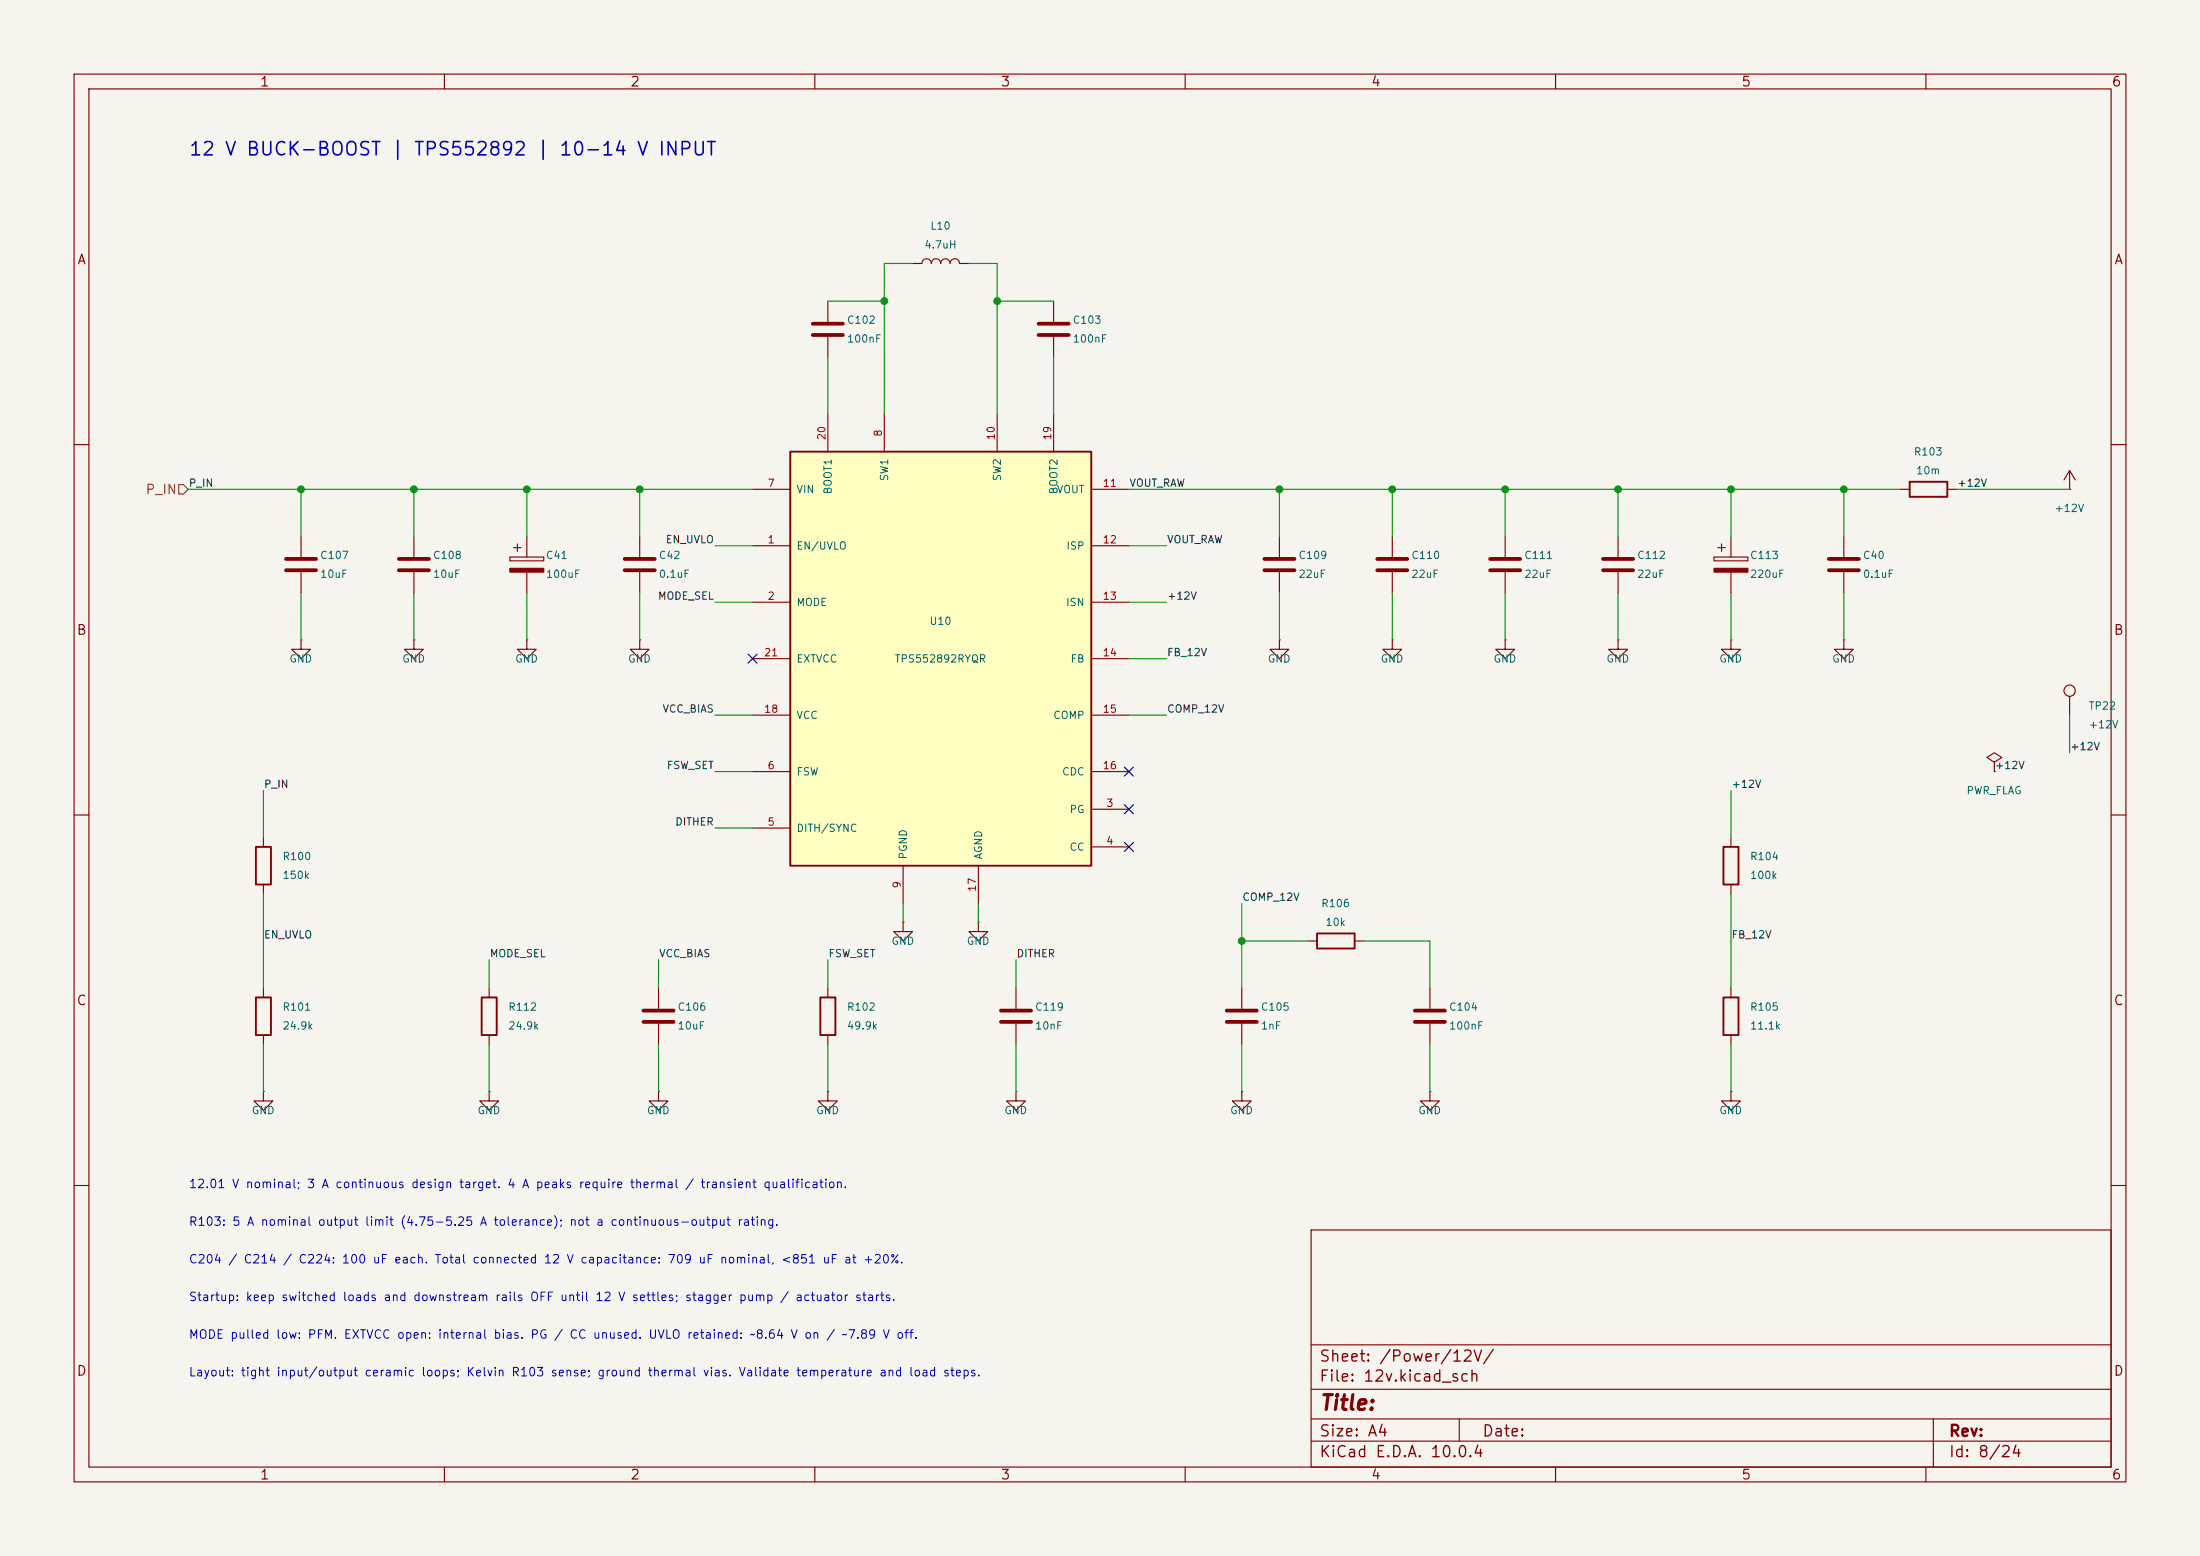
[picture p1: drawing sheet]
<svg xmlns="http://www.w3.org/2000/svg" width="297mm" height="210mm" viewBox="0 0 297 210" stroke-linecap="round" stroke-linejoin="round" font-family="sans-serif">
<path d="M0 0h297v210h-297z" fill="#f5f4ef" stroke="#f5f4ef" stroke-width=".14"/>
<g fill="none" stroke="#840000" stroke-width=".15">
<path d="M10 10h277v190h-277zM12 12h273v186h-273zM60 10v2M110 10v2M160 10v2M210 10v2M260 10v2M142.2 40.6v2.8M142.2 45.5v2.8M10 60h2M40.6 72.4v2.8M40.6 77.2v2.8"/>
<path d="M55.9 72.4v2.8M55.9 77.2v2.8M68.8 75.2h4.6v.5h-4.6zM69.3 73.9h1.1M69.8 73.4v1M71.1 72.4v2.8M71.1 77.2v2.8M86.4 72.4v2.8M86.4 77.2v2.8M188 72.4v2.8M188 77.2v2.8M203.2 72.4v2.8"/>
<path d="M203.2 77.2v2.8M218.4 72.4v2.8M218.4 77.2v2.8M231.4 75.2h4.6v.5h-4.6zM231.9 73.9h1M232.4 73.4v1M233.7 72.4v2.8M233.7 77.2v2.8M248.9 72.4v2.8M248.9 77.2v2.8M256.5 66h1.3M262.9 66h1.3"/>
<path d="M285 60h2M40.6 86.4v1.2h1.3l-1.3 1.3-1.2-1.3h1.2M40.6 86.4h.1M55.9 86.4v1.2h1.2l-1.2 1.3-1.3-1.3h1.3M55.9 86.4h.1M71.1 86.4v1.2h1.3l-1.3 1.3-1.3-1.3h1.3M71.1 86.4h.1M86.4 86.4v1.2h1.2l-1.2 1.3-1.3-1.3h1.3M86.4 86.4h.1M172.7 86.4v1.2h1.3l-1.3 1.3-1.3-1.3h1.3M172.7 86.4h.1M188 86.4v1.2h1.2l-1.2 1.3-1.3-1.3h1.3"/>
<path d="M188 86.4h.1M203.2 86.4v1.2h1.3l-1.3 1.3-1.3-1.3h1.3M203.2 86.4h.1M218.4 86.4v1.2h1.3l-1.3 1.3-1.2-1.3h1.2M218.4 86.4h.1M248.9 86.4v1.2h1.3l-1.3 1.3-1.3-1.3h1.3M248.9 86.4h.1M279.4 94v2.5M10 110h2M285 110h2M35.6 133.4v1.2M35.6 139.7v1.3"/>
<path d="M176.5 127h1.3M182.9 127h1.2M193 133.4v2.7M193 138.2v2.8M233.7 133.4v1.2M233.7 139.7v1.3M35.6 147.3v1.3h1.2l-1.2 1.3-1.3-1.3h1.3M35.6 147.3h.1M193 147.3v1.3h1.3l-1.3 1.3-1.2-1.3h1.2M193 147.3h.1M10 160h2M177 166h108v32h-108z"/>
<path d="M285 160h2M60 198v2M110 198v2M160 198v2M177 194.5h108M177 191.5h108M177 187.5h108M177 181.5h108M197 191.5v3M210 198v2M260 198v2M261 191.5v6.5"/>
<circle cx="279.4" cy="93.2" r=".76"/>
</g>
<g fill="none" stroke="#840000" stroke-width=".51">
<path d="M140.2 43.7h4.1M140.2 45.2h4.1M38.6 75.4h4.1M38.6 77h4.1M53.8 75.4h4.1M53.8 77h4.1M84.3 75.4h4.1M84.3 77h4.1M185.9 75.4h4.1M185.9 77h4.1M201.2 75.4h4M201.2 77h4"/>
<path d="M216.4 75.4h4.1M216.4 77h4.1M246.9 75.4h4.1M246.9 77h4.1M191 136.4h4.1M191 137.9h4.1"/>
</g>
<path d="M257.8 65h5.1v2.1h-5.1zM34.5 134.6h2.1v5.1h-2.1zM177.8 126h5.1v2h-5.1zM232.7 134.6h2v5.1h-2z" fill="none" stroke="#840000" stroke-width=".25"/>
<g fill="#840000" stroke="#840000" stroke-width=".15">
<path d="M68.8 76.7h4.6v.5h-4.6z"/>
<path d="M231.4 76.7h4.6v.5h-4.6z"/>
</g>
<path d="M106.7 61h40.6v55.8h-40.6z" fill="#ffffc2"/>
<path d="M106.7 61h40.6v55.8h-40.6zM34.5 114.3h2.1v5.1h-2.1zM232.7 114.3h2v5.1h-2zM65 134.6h2.1v5.1h-2.1zM110.7 134.6h2.1v5.1h-2.1z" fill="none" stroke="#840000" stroke-width=".25"/>
<g fill="none" stroke="#840000" stroke-width=".15">
<path d="M123.2 35.6h1.3a.64 .64 0 0 1 .6-.7 .64 .64 0 0 1 .6 .7 .64 .64 0 0 1 .7-.7 .64 .64 0 0 1 .6 .7 .64 .64 0 0 1 .6-.7 .64 .64 0 0 1 .7 .7 .64 .64 0 0 1 .6-.7 .64 .64 0 0 1 .6 .7h1.3M111.8 40.6v2.8M111.8 45.5v2.8M111.8 55.9v5.1M119.4 55.9v5.1M134.6 55.9v5.1M142.2 55.9v5.1M101.6 73.7h5.1M101.6 66h5.1M147.3 73.7h5.1M147.3 66h5.1M172.7 72.4v2.8"/>
<path d="M172.7 77.2v2.8M279.4 66h.1M279.4 63.5l-.8 1.3M279.4 63.5l.8 1.3M279.4 63.5v2.5M101.6 81.3h5.1M101.6 88.9h5.1M101.6 96.5h5.1M147.3 81.3h5.1M147.3 88.9h5.1M147.3 96.5h5.1M233.7 86.4v1.2h1.2l-1.2 1.3-1.3-1.3h1.3"/>
<path d="M233.7 86.4h.1M35.6 113v1.3M35.6 119.4v1.3M101.6 111.8h5.1M101.6 104.1h5.1M121.9 116.8v5.1M132.1 116.8v5.1M147.3 109.2h5.1M147.3 114.3h5.1M147.3 104.1h5.1M233.7 113v1.3M233.7 119.4v1.3"/>
<path d="M269.2 102.9l1.1-.7-1.1-.6-1 .6 1 .7v1.2M269.2 104.1h.1M66 133.4v1.2M66 139.7v1.3M88.9 133.4v2.7M88.9 138.2v2.8M111.8 133.4v1.2M111.8 139.7v1.3M121.9 124.5v1.2h1.3l-1.3 1.3-1.3-1.3h1.3M121.9 124.5h.1M132.1 124.5v1.2h1.2l-1.2 1.3-1.3-1.3h1.3M132.1 124.5h.1"/>
<path d="M137.2 133.4v2.7M137.2 138.2v2.8M167.6 133.4v2.7M167.6 138.2v2.8M66 147.3v1.3h1.3l-1.3 1.3-1.2-1.3h1.2M66 147.3h.1M88.9 147.3v1.3h1.3l-1.3 1.3-1.3-1.3h1.3M88.9 147.3h.1M111.8 147.3v1.3h1.2l-1.2 1.3-1.3-1.3h1.3M111.8 147.3h.1M137.2 147.3v1.3h1.2l-1.2 1.3-1.3-1.3h1.3M137.2 147.3h.1"/>
<path d="M167.6 147.3v1.3h1.3l-1.3 1.3-1.2-1.3h1.2M167.6 147.3h.1M233.7 147.3v1.3h1.2l-1.2 1.3-1.3-1.3h1.3M233.7 147.3h.1"/>
</g>
<path d="M109.7 43.7h4.1M109.7 45.2h4.1M170.7 75.4h4.1M170.7 77h4.1M86.9 136.4h4M86.9 137.9h4M135.1 136.4h4.1M135.1 137.9h4.1M165.6 136.4h4.1M165.6 137.9h4.1" fill="none" stroke="#840000" stroke-width=".51"/>
<path d="M24.1 65.4h.7l.6 .6-.6 .7h-.7z" fill="none" stroke="#725600" stroke-width=".15"/>
<g fill="none" stroke="#009600" stroke-width=".15">
<path d="M123.2 35.6h-3.8v20.3M130.8 35.6h3.8v20.3M111.8 40.6h7.6M111.8 48.3v7.6M134.6 40.6h7.6M142.2 48.3v7.6M25.4 66h76.2M40.6 66v6.4M55.9 66v6.4M71.1 66v6.4M86.4 66v6.4M96.5 73.7h5.1"/>
<path d="M152.4 66h104.1M152.4 73.7h5.1M172.7 66v6.4M188 66v6.4M203.2 66v6.4M218.4 66v6.4M233.7 66v6.4M248.9 66v6.4M264.2 66h15.2M40.6 80v6.4M55.9 80v6.4M71.1 80v6.4"/>
<path d="M86.4 80v6.4M96.5 96.5h5.1M96.5 81.3h5.1M152.4 96.5h5.1M152.4 81.3h5.1M152.4 88.9h5.1M172.7 80v6.4M188 80v6.4M203.2 80v6.4M218.4 80v6.4M233.7 80v6.4M248.9 80v6.4"/>
<path d="M279.4 96.5v5.1M35.6 106.7v6.3M96.5 104.1h5.1M96.5 111.8h5.1M233.7 106.7v6.3M35.6 120.7v12.7M66 129.5v3.9M88.9 129.5v3.9M111.8 129.5v3.9M121.9 121.9v2.6M132.1 121.9v2.6M137.2 129.5v3.9"/>
<path d="M167.6 127h8.9M167.6 121.9v11.5M184.1 127h8.9v6.4M233.7 120.7v12.7M35.6 141v6.3M66 141v6.3M88.9 141v6.3M111.8 141v6.3M137.2 141v6.3M167.6 141v6.3M193 141v6.3M233.7 141v6.3"/>
</g>
<path d="M101 88.3l1.2 1.2M102.2 88.3l-1.2 1.2M151.8 113.7l1.2 1.2M151.8 103.5l1.2 1.2M151.8 108.6l1.2 1.2M153 113.7l-1.2 1.2M153 103.5l-1.2 1.2M153 108.6l-1.2 1.2" fill="none" stroke="#000084" stroke-width=".15"/>
<g fill="#009600" stroke="#009600" stroke-width=".14">
<circle cx="40.6" cy="66" r=".46"/>
<circle cx="71.1" cy="66" r=".46"/>
<circle cx="86.4" cy="66" r=".46"/>
<circle cx="55.9" cy="66" r=".46"/>
<circle cx="119.4" cy="40.6" r=".46"/>
<circle cx="233.7" cy="66" r=".46"/>
<circle cx="248.9" cy="66" r=".46"/>
<circle cx="218.4" cy="66" r=".46"/>
<circle cx="172.7" cy="66" r=".46"/>
<circle cx="134.6" cy="40.6" r=".46"/>
<circle cx="203.2" cy="66" r=".46"/>
<circle cx="188" cy="66" r=".46"/>
<circle cx="167.6" cy="127" r=".46"/>
</g>
<text font-size="2" fill="#840000" x="178" y="190.8">Title:</text>
<text font-size="1.8" fill="#0000c2" x="25.4" y="21.4">12 V BUCK-BOOST | TPS552892 | 10-14 V INPUT</text>
<g font-size="1.5" fill="#840000">
<text x="178" y="184.2">Sheet: /Power/12V/</text>
<text x="178" y="186.9">File: 12v.kicad_sch</text>
<text x="178" y="197.1">KiCad E.D.A. 10.0.4</text>
<text x="178" y="194.3">Size: A4</text>
<text x="200" y="194.3">Date:</text>
<text x="263" y="194.3">Rev:</text>
<text x="263" y="197.1">Id: 8/24</text>
</g>
<g font-size="1.3" fill="#840000">
<text x="35" y="12">1</text>
<text x="85" y="12">2</text>
<text x="135" y="12">3</text>
<text x="185" y="12">4</text>
<text x="235" y="12">5</text>
<text x="285" y="12">6</text>
<text x="10.3" y="36">A</text>
<text x="285.3" y="36">A</text>
<text x="10.3" y="86">B</text>
<text x="285.3" y="86">B</text>
<text x="10.3" y="136">C</text>
<text x="285.3" y="136">C</text>
<text x="10.3" y="186">D</text>
<text x="285.3" y="186">D</text>
<text x="35" y="200">1</text>
<text x="85" y="200">2</text>
<text x="135" y="200">3</text>
<text x="185" y="200">4</text>
<text x="235" y="200">5</text>
<text x="285" y="200">6</text>
</g>
<text font-size="1.3" fill="#725600" x="19.6" y="67">P_IN</text>
<g font-size="1.2" fill="#0000c2">
<text x="25.4" y="160.6">12.01 V nominal; 3 A continuous design target. 4 A peaks require thermal / transient qualification.</text>
<text x="25.4" y="165.7">R103: 5 A nominal output limit (4.75-5.25 A tolerance); not a continuous-output rating.</text>
<text x="25.4" y="170.8">C204 / C214 / C224: 100 uF each. Total connected 12 V capacitance: 709 uF nominal, &lt;851 uF at +20%.</text>
<text x="25.4" y="175.9">Startup: keep switched loads and downstream rails OFF until 12 V settles; stagger pump / actuator starts.</text>
<text x="25.4" y="181">MODE pulled low: PFM. EXTVCC open: internal bias. PG / CC unused. UVLO retained: ~8.64 V on / ~7.89 V off.</text>
<text x="25.4" y="186">Layout: tight input/output ceramic loops; Kelvin R103 sense; ground thermal vias. Validate temperature and load steps.</text>
</g>
<g font-size="1" fill="#006464">
<text x="124.7" y="33.8">4.7uH</text>
<text x="125.5" y="31.2">L10</text>
<text x="114.3" y="46.5">100nF</text>
<text x="114.3" y="43.9">C102</text>
<text x="144.7" y="46.5">100nF</text>
<text x="144.7" y="43.9">C103</text>
<text x="120.1" y="65" transform="rotate(-90 120.1 65)">SW1</text>
<text x="135.4" y="65" transform="rotate(-90 135.4 65)">SW2</text>
<text x="258.3" y="61.7">R103</text>
<text x="258.6" y="64.3">10m</text>
<text x="107.4" y="66.8">VIN</text>
<text x="112.5" y="66.8" transform="rotate(-90 112.5 66.8)">BOOT1</text>
<text x="142.6" y="66.8">VOUT</text>
<text x="143" y="66.8" transform="rotate(-90 143 66.8)">BOOT2</text>
<text x="277.3" y="69.3">+12V</text>
<text x="43.1" y="75.7">C107</text>
<text x="58.4" y="75.7">C108</text>
<text x="73.6" y="75.7">C41</text>
<text x="88.9" y="75.7">C42</text>
<text x="107.4" y="74.4">EN/UVLO</text>
<text x="143.9" y="74.4">ISP</text>
<text x="175.2" y="75.7">C109</text>
<text x="190.5" y="75.7">C110</text>
<text x="205.7" y="75.7">C111</text>
<text x="220.9" y="75.7">C112</text>
<text x="236.2" y="75.7">C113</text>
<text x="251.4" y="75.7">C40</text>
<text x="43.1" y="78.2">10uF</text>
<text x="58.4" y="78.2">10uF</text>
<text x="73.6" y="78.2">100uF</text>
<text x="88.9" y="78.2">0.1uF</text>
<text x="107.4" y="82">MODE</text>
<text x="143.8" y="82">ISN</text>
<text x="175.2" y="78.2">22uF</text>
<text x="190.5" y="78.2">22uF</text>
<text x="205.7" y="78.2">22uF</text>
<text x="220.9" y="78.2">22uF</text>
<text x="236.2" y="78.2">220uF</text>
<text x="251.4" y="78.2">0.1uF</text>
<text x="39" y="89.7">GND</text>
<text x="54.2" y="89.7">GND</text>
<text x="69.5" y="89.7">GND</text>
<text x="84.7" y="89.7">GND</text>
<text x="107.4" y="89.7">EXTVCC</text>
<text x="120.7" y="89.7">TPS552892RYQR</text>
<text x="125.4" y="84.6">U10</text>
<text x="144.4" y="89.7">FB</text>
<text x="171.1" y="89.7">GND</text>
<text x="186.3" y="89.7">GND</text>
<text x="201.5" y="89.7">GND</text>
<text x="216.8" y="89.7">GND</text>
<text x="232" y="89.7">GND</text>
<text x="247.3" y="89.7">GND</text>
<text x="107.4" y="97.3">VCC</text>
<text x="142.1" y="97.3">COMP</text>
<text x="281.9" y="96">TP22</text>
<text x="281.9" y="98.6">+12V</text>
<text x="107.4" y="104.9">FSW</text>
<text x="143.3" y="104.9">CDC</text>
<text x="265.4" y="107.4">PWR_FLAG</text>
<text x="107.4" y="112.5">DITH/SYNC</text>
<text x="144.3" y="110">PG</text>
<text x="38.1" y="118.9">150k</text>
<text x="38.1" y="116.3">R100</text>
<text x="122.7" y="116.1" transform="rotate(-90 122.7 116.1)">PGND</text>
<text x="132.8" y="116.1" transform="rotate(-90 132.8 116.1)">AGND</text>
<text x="144.3" y="115.1">CC</text>
<text x="236.2" y="118.9">100k</text>
<text x="236.2" y="116.3">R104</text>
<text x="178.3" y="122.7">R106</text>
<text x="178.9" y="125.2">10k</text>
<text x="120.3" y="127.8">GND</text>
<text x="130.4" y="127.8">GND</text>
<text x="38.1" y="136.7">R101</text>
<text x="68.5" y="136.7">R112</text>
<text x="91.4" y="136.7">C106</text>
<text x="114.3" y="136.7">R102</text>
<text x="139.7" y="136.7">C119</text>
<text x="170.1" y="136.7">C105</text>
<text x="195.5" y="136.7">C104</text>
<text x="236.2" y="136.7">R105</text>
<text x="38.1" y="139.2">24.9k</text>
<text x="68.5" y="139.2">24.9k</text>
<text x="91.4" y="139.2">10uF</text>
<text x="114.3" y="139.2">49.9k</text>
<text x="139.7" y="139.2">10nF</text>
<text x="170.1" y="139.2">1nF</text>
<text x="195.5" y="139.2">100nF</text>
<text x="236.2" y="139.2">11.1k</text>
<text x="33.9" y="150.6">GND</text>
<text x="64.4" y="150.6">GND</text>
<text x="87.2" y="150.6">GND</text>
<text x="110.1" y="150.6">GND</text>
<text x="135.5" y="150.6">GND</text>
<text x="166" y="150.6">GND</text>
<text x="191.4" y="150.6">GND</text>
<text x="232" y="150.6">GND</text>
</g>
<g font-size="1" fill="#a90000">
<text x="111.7" y="59.5" transform="rotate(-90 111.7 59.5)">20</text>
<text x="119.3" y="59" transform="rotate(-90 119.3 59)">8</text>
<text x="134.5" y="59.5" transform="rotate(-90 134.5 59.5)">10</text>
<text x="142.2" y="59.5" transform="rotate(-90 142.2 59.5)">19</text>
<text x="103.5" y="66">7</text>
<text x="148.8" y="66">11</text>
<text x="103.5" y="73.6">1</text>
<text x="148.8" y="73.6">12</text>
<text x="103.5" y="81.2">2</text>
<text x="148.8" y="81.2">13</text>
<text x="103.1" y="88.8">21</text>
<text x="148.8" y="88.8">14</text>
<text x="103.1" y="96.4">18</text>
<text x="148.8" y="96.4">15</text>
<text x="103.5" y="104.1">6</text>
<text x="148.8" y="104.1">16</text>
<text x="103.5" y="111.7">5</text>
<text x="149.3" y="109.1">3</text>
<text x="121.8" y="120" transform="rotate(-90 121.8 120)">9</text>
<text x="149.3" y="114.2">4</text>
<text x="132" y="120.5" transform="rotate(-90 132 120.5)">17</text>
</g>
<g font-size="1" fill="#0f0f0f">
<text x="25.4" y="65.9">P_IN</text>
<text x="152.4" y="65.9">VOUT_RAW</text>
<text x="264.2" y="65.9">+12V</text>
<text x="89.8" y="73.6">EN_UVLO</text>
<text x="157.5" y="73.6">VOUT_RAW</text>
<text x="88.7" y="81.2">MODE_SEL</text>
<text x="157.5" y="81.2">+12V</text>
<text x="157.5" y="88.8">FB_12V</text>
<text x="89.4" y="96.4">VCC_BIAS</text>
<text x="157.5" y="96.4">COMP_12V</text>
<text x="279.4" y="101.5">+12V</text>
<text x="35.6" y="106.6">P_IN</text>
<text x="89.9" y="104">FSW_SET</text>
<text x="233.7" y="106.6">+12V</text>
<text x="269.2" y="104">+12V</text>
<text x="91.1" y="111.7">DITHER</text>
<text x="167.6" y="121.8">COMP_12V</text>
<text x="35.6" y="126.9">EN_UVLO</text>
<text x="66" y="129.4">MODE_SEL</text>
<text x="88.9" y="129.4">VCC_BIAS</text>
<text x="111.8" y="129.4">FSW_SET</text>
<text x="137.2" y="129.4">DITHER</text>
<text x="233.7" y="126.9">FB_12V</text>
</g>
</svg>
